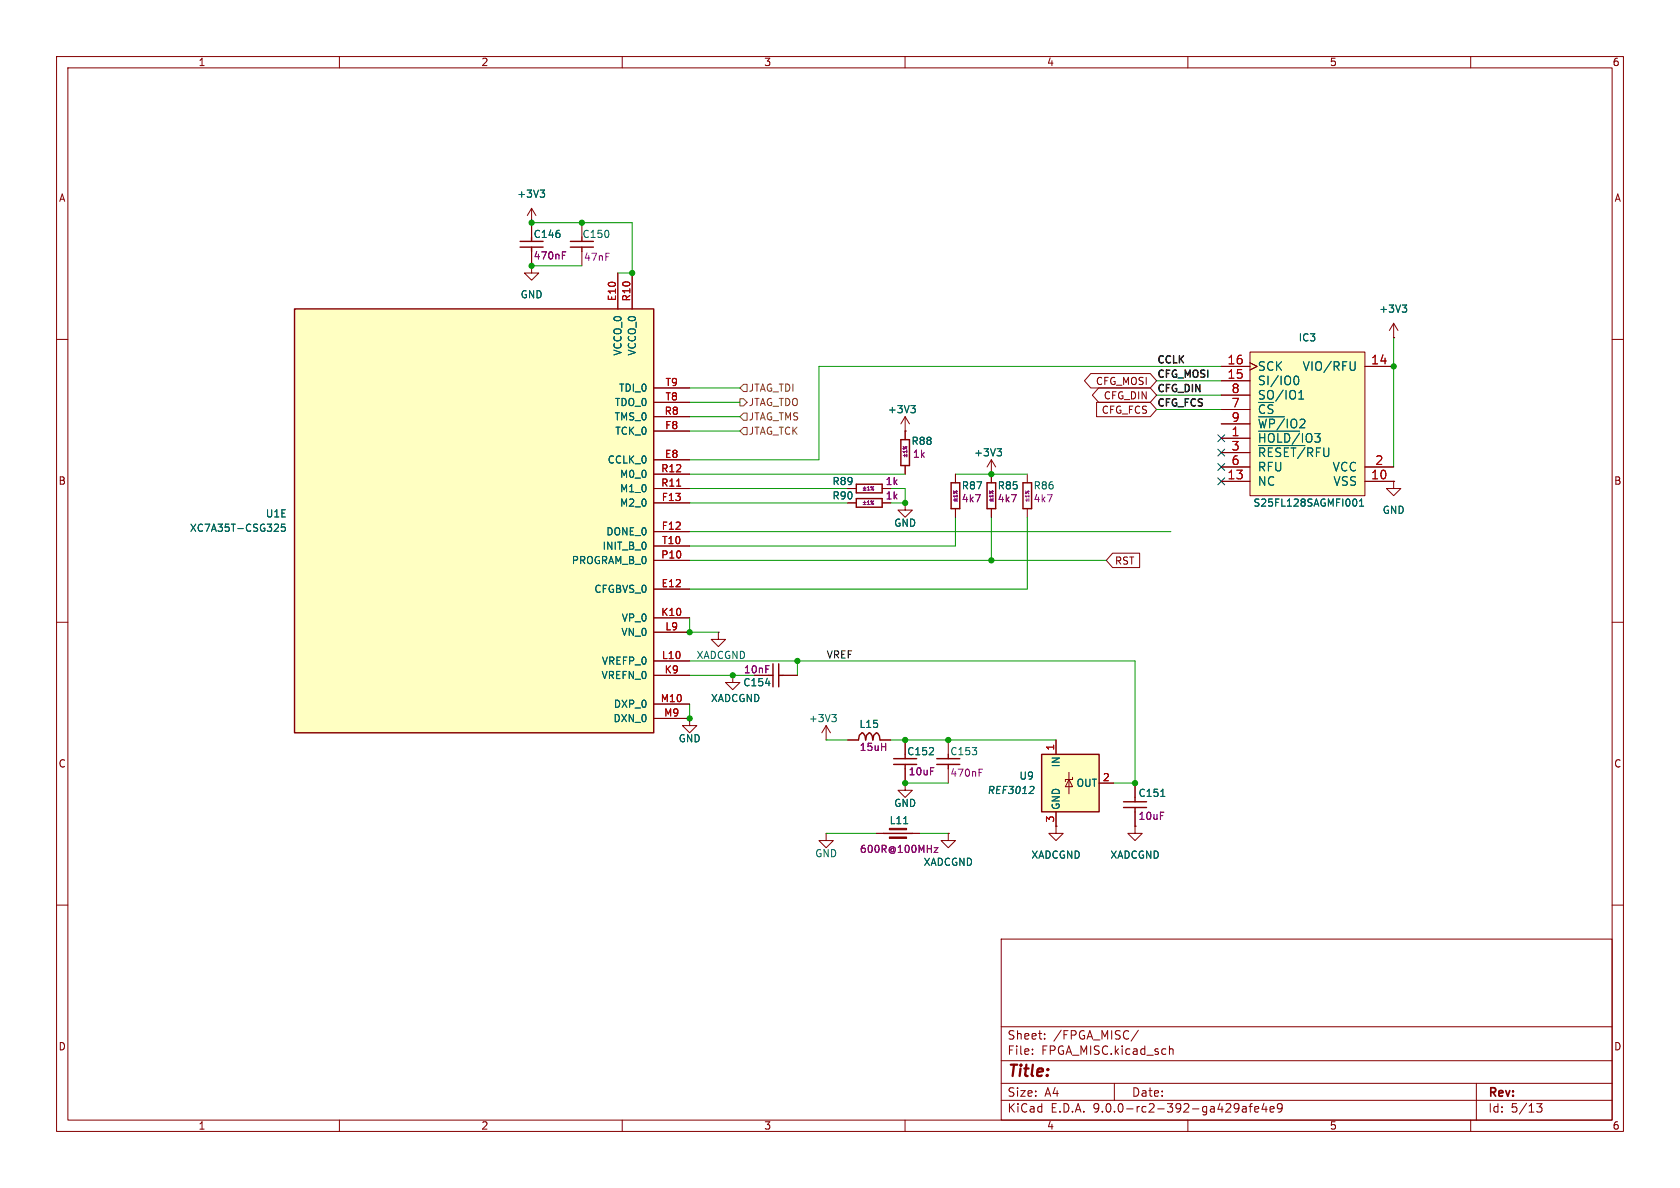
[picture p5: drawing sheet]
<svg xmlns="http://www.w3.org/2000/svg" width="297mm" height="210mm" viewBox="0 0 297 210" stroke-linecap="round" stroke-linejoin="round" font-family="sans-serif">
<g fill="none" stroke="#840000" stroke-width=".18">
<path d="M10 10h277v190h-277zM12 12h273v186h-273zM60 10v2M110 10v2M160 10v2M210 10v2M260 10v2M10 60h2M285 60h2M149.9 86.4h1.5M156 86.4h1.5M10 110h2"/>
<path d="M285 110h2M146 130.8h.1M146 128.3l-.7 1.2M146 128.3l.8 1.2M146 128.3v2.5M149.9 130.8h1.9M155.6 130.8h1.9M160 138.4v1.3h1.3l-1.3 1.3-1.3-1.3h1.3M160 138.4h.1M146 147.3v1.3h1.3l-1.3 1.3-1.2-1.3h1.2M146 147.3h.1M154.9 147.3h1.3"/>
<path d="M161.3 147.3h1.3M10 160h2M177 166h108v32h-108zM285 160h2M60 198v2M110 198v2M160 198v2M177 194.5h108M177 191.5h108M177 187.5h108M177 181.5h108M182.5 186.3v.1"/>
<path d="M182.5 185.5v.1M184.7 183.6v.1M184.7 182.8v.1M197 191.5v3M201.2 182.1l-1.2 2M206.7 184.9v1.5M206.7 185.5l.3-.1 .3 .1 .1 .9M210 198v2M219.7 195.7h.5l.1 .9M220.3 196h-.5a.29 .29 0 0 0-.2 .3 .29 .29 0 0 0 .2 .3l.5-.1M220.8 195.6h.6M221.4 195.1l-.4 .2v1.3"/>
<path d="M221.8 196.1l.7-.1v-.3l-.5-.1-.2 .2 .1 .7h.6M223.5 195l-.4 1.1h.9M223.8 195.6v1M224.5 196.1l.7-.1v-.3l-.5-.1-.2 .2 .1 .7h.6M226.7 195.7l-.3 .3h-.3l-.3-.3 .2-.5 .4-.1 .2 .1a.99 .99 0 0 1-.4 1.4h-.2M260 198v2M261 191.5v6.5M271.7 195.1h.9l-.5 .6 .4 .1v.7l-.2 .1-.6-.1"/>
</g>
<path d="M151.4 85.6h4.6v1.5h-4.6zM151.8 130.8l.1-.8 .5-.5 .2 .1 .3 .5 .1 .7 .2-.8 .5-.5 .2 .1 .3 .5 .1 .7 .2-.8 .4-.5 .3 .1 .3 .5 .1 .7M156.2 147.3h5.1" fill="none" stroke="#840000" stroke-width=".25"/>
<g fill="#840000" stroke="#840000" stroke-width=".18">
<path d="M157.2 146.4h3.1v.3h-3.1z"/>
<path d="M157.2 148h3.1v.2h-3.1z"/>
</g>
<path d="M147.1 126.3h.7l-.4 .5M147.6 126.8l.2 .2v.3l-.2 .3M159.8 145.6h.7" fill="none" stroke="#006464" stroke-width=".18"/>
<g fill="none" stroke="#840084" stroke-width=".18">
<path d="M152.6 86.3h.5M152.6 86.6h.5M152.8 86v.5M153.4 86.6h.3M153.4 86.2l.1-.2v.6M154.5 86l-.5 .6M165.1 149.8h.7l-.7 .9h.7"/>
<circle cx="154.1" cy="86.1" r=".09"/>
<circle cx="154.4" cy="86.6" r=".09"/>
</g>
<path d="M221 62.2h20.3v25.4h-20.3z" fill="#ffffc2"/>
<g fill="none" stroke="#840000" stroke-width=".18">
<path d="M94 39.4h.1M94 36.8l-.8 1.3M94 36.8l.7 1.3M94 36.8v5.1M102.9 39.4v2.5M94 44.5v2.5M102.9 44.5v2.5M246.4 59.7h.1M246.4 57.2l-.8 1.2M246.4 57.2l.7 1.2M246.4 57.2v2.5M160 76.2h.1"/>
<path d="M160 73.7v4M160 73.7l-.7 1.2M160 73.7l.8 1.2M215.9 64.8h5.1M215.9 67.3h5.1M215.9 69.9h5.1M215.9 72.4h5.1M215.9 74.9h5.1M215.9 77.5h5.1M221 62.2h20.3v25.4h-20.3zM221 64.1l1.2 .7-1.2 .6M241.3 64.8h5.1"/>
<path d="M149.9 88.9h1.5M156 88.9h1.5M160 88.9v1.3h1.3l-1.3 1.2-1.3-1.2h1.3M160 88.9h.1M160 82.3v1.5M168.9 83.8v1.5M168.9 89.9v1.5M175.3 83.8h.1M175.3 81.3v4M175.3 89.9v1.5M175.3 81.3l-.8 1.3M175.3 81.3l.7 1.3"/>
<path d="M181.6 83.8v1.5M181.6 89.9v1.5M215.9 80h5.1M215.9 82.6h5.1M215.9 85.1h5.1M241.3 82.6h5.1M241.3 85.1h5.1M246.4 85.1v1.3h1.2l-1.2 1.2-1.3-1.2h1.3M246.4 85.1h.1M127 111.8v1.2h1.3l-1.3 1.3-1.3-1.3h1.3M127 111.8h.1M129.5 119.4v1.3h1.3l-1.3 1.2-1.2-1.2h1.2"/>
<path d="M129.5 119.4h.1M138.4 119.4h2.6M121.9 127v1.3h1.3l-1.3 1.2-1.3-1.2h1.3M121.9 127h.1M160 130.8v2.6M160 135.9v2.5M167.6 130.8v2.6M167.6 135.9v2.5M167.6 147.3v1.3h1.3l-1.3 1.3-1.2-1.3h1.2M167.6 147.3h.1M186.7 146.1v1.2h1.3l-1.3 1.3-1.3-1.3h1.3M186.7 146.1h.1"/>
</g>
<g fill="none" stroke="#006464" stroke-width=".18">
<path d="M95.5 33.6h.8l-.4 .5M96 34.1l.3 .2v.3l-.3 .3M247.9 53.9h.8l-.4 .5M248.4 54.4l.3 .2v.3l-.3 .3M161 71.7h.8l-.4 .5M161.6 72.2l.2 .2v.3l-.2 .3M176.3 79.3h.8l-.5 .5M176.8 79.8l.3 .2v.3l-.3 .3M222.5 73.7h4.6M222.5 76.2h7.2M222.5 78.8h8.2M228.9 66.6l.2-.1a.83 .83 0 0 1 .6 .6 .83 .83 0 0 1-.3 .8l-.3 .1-.2-.1"/>
<path d="M229.6 70.5h.9M229.6 69.5l.4-.5v1.5M239.6 63.9v1.3l-.3 .3M239.6 88.2a.79 .79 0 0 1 0 1.3M240.3 89.5h.8M240.3 88.6l.4-.4v1.3M135.3 120.8h.8"/>
</g>
<g fill="none" stroke="#840000" stroke-width=".25">
<path d="M91.9 43.7h4.1M91.9 42.7h4.1M94 43.7v.8M100.8 43.7h4.1M100.8 42.7h4.1M102.9 43.7v.8M159.3 77.7h1.5v4.6h-1.5zM151.4 88.1h4.6v1.6h-4.6zM168.1 85.3h1.6v4.6h-1.6zM174.5 85.3h1.5v4.6h-1.5zM180.8 85.3h1.6v4.6h-1.6zM135.9 119.4h.8"/>
<path d="M136.7 117.3v4.1M137.7 119.4h.7M137.7 117.3v4.1M158 135.1h4.1M158 134.1h4.1M160 135.1v.8M165.6 135.1h4.1M165.6 134.1h4.1M167.6 135.1v.8"/>
</g>
<g fill="none" stroke="#840084" stroke-width=".18">
<path d="M99.4 45.1h.4M99.4 44.5h.6M159.7 78.9l.6 .5M160.3 79.6v.4M160.3 79.8h-.6l.2 .2M152.6 88.8h.5M152.6 89.2h.5M152.8 88.6v.5M153.4 89.2h.3M153.4 88.7l.1-.1v.6M154.5 88.6l-.5 .6M159.7 80.5h.5"/>
<path d="M159.9 80.3v.5M160.3 80.3v.5M168.6 86.8l.6 .5M168.6 88.4h.5M168.8 88.2v.4M169.2 87.5v.4M169.2 88.2v.4M169.2 87.7h-.6l.1 .2M174.9 86.8l.6 .5M174.9 88.4h.5M175.2 88.2v.4M175.5 87.7h-.6l.2 .2"/>
<path d="M175.5 87.5v.4M175.5 88.2v.4M181.3 86.8l.6 .5M181.3 88.4h.5M181.5 88.2v.4M181.9 87.7h-.6l.1 .2M181.9 87.5v.4M181.9 88.2v.4M173.1 136.6h.4M173.1 136h.6"/>
<circle cx="159.8" cy="79.3" r=".09"/>
<circle cx="160.2" cy="79" r=".09"/>
<circle cx="154.1" cy="88.6" r=".09"/>
<circle cx="154.4" cy="89.1" r=".09"/>
<circle cx="168.7" cy="87.2" r=".09"/>
<circle cx="169.1" cy="86.9" r=".09"/>
<circle cx="175" cy="87.2" r=".09"/>
<circle cx="175.5" cy="86.9" r=".09"/>
<circle cx="181.4" cy="87.2" r=".09"/>
<circle cx="181.8" cy="86.9" r=".09"/>
</g>
<path d="M52.1 54.6h63.5v74.9h-63.5z" fill="#ffffc2"/>
<path d="M52.1 54.6h63.5v74.9h-63.5zM198.6 142.7h4.1M198.6 141.7h4.1M200.7 141v.7M200.7 142.7v.8" fill="none" stroke="#840000" stroke-width=".25"/>
<g fill="none" stroke="#840000" stroke-width=".18">
<path d="M94 47v1.3h1.2l-1.2 1.2-1.3-1.2h1.3M94 47h.1M109.2 48.3v6.3M111.8 48.3v6.3M115.6 68.6h6.3M115.6 71.1h6.3M115.6 73.7h6.3M115.6 76.2h6.3M115.6 81.3h6.3M115.6 83.8h6.3M115.6 86.4h6.3M115.6 88.9h6.3"/>
<path d="M115.6 94h6.3M115.6 96.5h6.3M115.6 99.1h6.3M115.6 104.1h6.3M115.6 109.2h6.3M115.6 111.8h6.3M115.6 116.8h6.3M115.6 119.4h6.3M115.6 124.5h6.3M115.6 127h6.3M200.7 138.4v2.6M200.7 146.1v1.2h1.2l-1.2 1.3-1.3-1.3h1.3"/>
<path d="M200.7 146.1h.1M200.7 143.5v2.6"/>
</g>
<path d="M119.6 85.9h.7" fill="none" stroke="#a90000" stroke-width=".18"/>
<path d="M49 92.7l.2 .2v.3l-.7 .7h.7M50.4 92.7h-.6l-.1 .6 .2-.2 .4 .1 .1 .2v.4l-.2 .1-.5-.1M205.2 140.8h.7" fill="none" stroke="#006464" stroke-width=".18"/>
<path d="M184.1 133.4h10.2v10.1h-10.2z" fill="#ffffc2"/>
<path d="M184.1 133.4h10.2v10.1h-10.2z" fill="none" stroke="#840000" stroke-width=".25"/>
<g fill="none" stroke="#840000" stroke-width=".18">
<path d="M94 39.4h.1M94 39.4v2.5M94 47h.1M94 44.5v2.5M109.2 48.3v6.3M111.8 48.3v6.3M246.4 59.7h.1M115.6 68.6h6.3M115.6 71.1h6.3M115.6 73.7h6.3M115.6 76.2h6.3M160 76.2h.1"/>
<path d="M160 76.2v1.5M192.8 66h10.6l1.1 1.3-1.1 1.3h-10.6l-1.1-1.3zM193.9 71.1h9.5l1.1 1.3-1.1 1.3h-9.5zM194.2 68.6h9.2l1.1 1.3-1.1 1.2h-9.2l-1.1-1.2zM215.9 64.8h5.1M215.9 67.3h5.1M215.9 69.9h5.1M215.9 72.4h5.1M215.9 74.9h5.1M215.9 77.5h5.1M221 64.1l1.2 .7-1.2 .6M241.3 64.8h5.1"/>
<path d="M115.6 88.9h6.3M115.6 86.4h6.3M115.6 81.3h6.3M115.6 83.8h6.3M115.6 94h6.3M115.6 96.5h6.3M115.6 99.1h6.3M149.9 88.9h1.5M149.9 86.4h1.5M156 88.9h1.5M156 86.4h1.5M160 88.9h.1"/>
<path d="M160 82.3v1.5M168.9 83.8v1.5M168.9 89.9v1.5M175.3 83.8h.1M175.3 83.8v1.5M175.3 89.9v1.5M196.7 97.8h4.8v2.5h-4.8l-1.1-1.2zM215.9 80h5.1M215.9 82.6h5.1M215.9 85.1h5.1M241.3 82.6h5.1M241.3 85.1h5.1"/>
<path d="M246.4 85.1h.1M115.6 119.4h6.3M115.6 104.1h6.3M115.6 109.2h6.3M115.6 111.8h6.3M115.6 116.8h6.3M129.5 119.4h.1M138.4 119.4h2.6M115.6 124.5h6.3M115.6 127h6.3M121.9 127h.1M149.9 130.8h1.9"/>
<path d="M155.6 130.8h1.9M160 138.4h.1M160 130.8v2.6M160 135.9v2.5M186.7 130.8v2.6M189 137.8l.6 1.3h-1.3zM189 136.5v3.8M189.6 137.4v.4h-1.3v.4M194.3 138.4h2.5M200.7 138.4v2.6M154.9 147.3h1.3M161.3 147.3h1.3"/>
<path d="M167.6 147.3h.1M186.7 146.1h.1M186.7 143.5v2.6M200.7 146.1h.1M200.7 143.5v2.6"/>
</g>
<g fill="none" stroke="#006464" stroke-width=".18">
<path d="M95.5 33.6h.8l-.4 .5M96 34.1l.3 .2v.3l-.3 .3M247.9 53.9h.8l-.4 .5M248.4 54.4l.3 .2v.3l-.3 .3M161 71.7h.8l-.4 .5M161.6 72.2l.2 .2v.3l-.2 .3M176.3 79.3h.8l-.5 .5M176.8 79.8l.3 .2v.3l-.3 .3M222.5 73.7h4.6M222.5 76.2h7.2M222.5 78.8h8.2M228.9 66.6l.2-.1a.83 .83 0 0 1 .6 .6 .83 .83 0 0 1-.3 .8l-.3 .1-.2-.1"/>
<path d="M229.6 70.5h.9M229.6 69.5l.4-.5v1.5M239.6 63.9v1.3l-.3 .3M49 92.7l.2 .2v.3l-.7 .7h.7M50.4 92.7h-.6l-.1 .6 .2-.2 .4 .1 .1 .2v.4l-.2 .1-.5-.1M239.6 88.2a.79 .79 0 0 1 0 1.3M240.3 89.5h.8M240.3 88.6l.4-.4v1.3M135.3 120.8h.8M182.3 139l.4 .1 .1 .3-.9 .9h.8M159.8 145.6h.7M205.2 140.8h.7"/>
</g>
<path d="M130.8 70.5h.6l.7 .6-.7 .7h-.6zM131.4 75.6h.7v1.2h-.7l-.6-.6zM131.4 67.9h.7v1.3h-.7l-.6-.6zM131.4 73h.7v1.3h-.7l-.6-.6z" fill="none" stroke="#725600" stroke-width=".18"/>
<g fill="none" stroke="#009600" stroke-width=".18">
<path d="M94 39.4h17.8v8.9h-2.6M94 47h8.9M246.4 59.7v22.9M121.9 76.2h8.9M121.9 71.1h8.9M121.9 73.7h8.9M121.9 68.6h8.9M204.5 67.3h11.4M204.5 69.9h11.4M204.5 72.4h11.4M215.9 64.8h-71.1v16.5h-22.9M121.9 83.8h38.1"/>
<path d="M121.9 86.4h28M121.9 99.1h73.7M121.9 88.9h28M121.9 94h85.1M157.5 86.4h2.5v2.5h-2.5M168.9 83.8h12.7M168.9 91.4v5.1h-47M175.3 91.4v7.7M181.6 91.4v12.7h-59.7M121.9 109.2v2.6h5.1M121.9 116.8h78.8v21.6h-3.9M121.9 119.4h11.4"/>
<path d="M141 116.8v2.6M121.9 124.5v2.5M146 130.8h3.9M157.5 130.8h29.2M160 138.4h7.6M146 147.3h8.9M162.6 147.3h5"/>
</g>
<path d="M215.3 79.4l1.2 1.2M215.3 76.9l1.2 1.2M216.5 79.4l-1.2 1.2M216.5 76.9l-1.2 1.2M215.3 84.5l1.2 1.2M215.3 81.9l1.2 1.3M216.5 84.5l-1.2 1.2M216.5 81.9l-1.2 1.3" fill="none" stroke="#000084" stroke-width=".18"/>
<g fill="none" stroke="#840084" stroke-width=".18">
<path d="M99.4 45.1h.4M99.4 44.5h.6M159.7 78.9l.6 .5M160.3 79.6v.4M160.3 79.8h-.6l.2 .2M152.6 88.8h.5M152.6 89.2h.5M152.6 86.3h.5M152.6 86.6h.5M152.8 86v.5M152.8 88.6v.5M153.4 89.2h.3"/>
<path d="M153.4 86.2l.1-.2v.6M153.4 88.7l.1-.1v.6M153.4 86.6h.3M154.5 88.6l-.5 .6M154.5 86l-.5 .6M159.7 80.5h.5M159.9 80.3v.5M160.3 80.3v.5M168.6 86.8l.6 .5M168.6 88.4h.5M168.8 88.2v.4M169.2 87.5v.4"/>
<path d="M169.2 88.2v.4M169.2 87.7h-.6l.1 .2M174.9 86.8l.6 .5M174.9 88.4h.5M175.2 88.2v.4M175.5 87.7h-.6l.2 .2M175.5 87.5v.4M175.5 88.2v.4M165.1 149.8h.7l-.7 .9h.7"/>
<circle cx="159.8" cy="79.3" r=".09"/>
<circle cx="160.2" cy="79" r=".09"/>
<circle cx="154.1" cy="86.1" r=".09"/>
<circle cx="154.1" cy="88.6" r=".09"/>
<circle cx="154.4" cy="86.6" r=".09"/>
<circle cx="154.4" cy="89.1" r=".09"/>
<circle cx="168.7" cy="87.2" r=".09"/>
<circle cx="169.1" cy="86.9" r=".09"/>
<circle cx="175" cy="87.2" r=".09"/>
<circle cx="175.5" cy="86.9" r=".09"/>
</g>
<path d="M119.6 85.9h.7" fill="none" stroke="#a90000" stroke-width=".18"/>
<g fill="#009600" stroke="#009600" stroke-width=".18">
<circle cx="141" cy="116.8" r=".46"/>
<circle cx="167.6" cy="130.8" r=".46"/>
<circle cx="160" cy="130.8" r=".46"/>
<circle cx="121.9" cy="127" r=".46"/>
<circle cx="160" cy="138.4" r=".46"/>
<circle cx="160" cy="88.9" r=".46"/>
<circle cx="246.4" cy="64.8" r=".46"/>
<circle cx="102.9" cy="39.4" r=".46"/>
<circle cx="111.8" cy="48.3" r=".46"/>
<circle cx="121.9" cy="111.8" r=".46"/>
<circle cx="129.5" cy="119.4" r=".46"/>
<circle cx="94" cy="47" r=".46"/>
<circle cx="94" cy="39.4" r=".46"/>
<circle cx="200.7" cy="138.4" r=".46"/>
<circle cx="175.3" cy="83.8" r=".46"/>
<circle cx="175.3" cy="99.1" r=".46"/>
</g>
<text font-size="2.8" fill="#840000" x="178" y="190.9">Title:</text>
<g font-size="2.1" fill="#a90000">
<text x="216.9" y="64.5">16</text>
<text x="242.3" y="64.5">14</text>
<text x="216.9" y="67.1">15</text>
<text x="217.6" y="69.6">8</text>
<text x="217.6" y="72.1">7</text>
<text x="217.6" y="74.7">9</text>
<text x="217.6" y="77.2">1</text>
<text x="217.6" y="79.8">3</text>
<text x="217.6" y="82.3">6</text>
<text x="243" y="82.3">2</text>
<text x="216.9" y="84.8">13</text>
<text x="242.3" y="84.8">10</text>
</g>
<g font-size="2.1" fill="#006464">
<text x="222.2" y="65.8">SCK</text>
<text x="230.2" y="65.8">VIO/RFU</text>
<text x="222.2" y="68.3">SI/IO0</text>
<text x="222.2" y="70.8">SO/IO1</text>
<text x="222.2" y="73.4">~{CS}</text>
<text x="222.2" y="75.9">~{WP/}IO2</text>
<text x="222.2" y="78.5">~{HOLD/}IO3</text>
<text x="222.2" y="81">~{RESET/}RFU</text>
<text x="222.2" y="83.5">RFU</text>
<text x="235.5" y="83.5">VCC</text>
<text x="222.2" y="86.1">NC</text>
<text x="235.7" y="86.1">VSS</text>
</g>
<g font-size="2.1" fill="#840000">
<text x="178" y="184">Sheet:</text>
<text x="186.2" y="184">/FPGA_MISC/</text>
<text x="178" y="186.7">File:</text>
<text x="184.1" y="186.7">FPGA_MISC.kicad_sch</text>
<text x="178" y="196.9">KiCad</text>
<text x="178" y="194.1">Size:</text>
<text x="184.7" y="194.1">A4</text>
<text x="185.7" y="196.9">E.D.A.</text>
<text x="193.3" y="196.9">9.0.0-rc2-392-ga429afe4e9</text>
<text x="200" y="194.1">Date:</text>
<text x="263" y="194.3">Rev:</text>
<text x="263" y="196.9">Id:</text>
<text x="267.1" y="196.9">5/13</text>
</g>
<g font-size="1.8" fill="#840000">
<text x="35" y="11.9">1</text>
<text x="85" y="11.9">2</text>
<text x="135" y="11.9">3</text>
<text x="185" y="11.9">4</text>
<text x="235" y="11.9">5</text>
<text x="285" y="11.9">6</text>
<text x="10.3" y="35.9">A</text>
<text x="285.3" y="35.9">A</text>
<text x="193.6" y="68.3">CFG_MOSI</text>
<text x="195" y="70.8">CFG_DIN</text>
<text x="194.7" y="73.4">CFG_FCS</text>
<text x="10.3" y="85.9">B</text>
<text x="285.3" y="85.9">B</text>
<text x="197" y="100">RST</text>
<text x="131.4" y="119.2">10nF</text>
<text x="10.3" y="135.9">C</text>
<text x="285.3" y="135.9">C</text>
<text x="10.3" y="185.9">D</text>
<text x="285.3" y="185.9">D</text>
<text x="35" y="199.9">1</text>
<text x="85" y="199.9">2</text>
<text x="135" y="199.9">3</text>
<text x="185" y="199.9">4</text>
<text x="235" y="199.9">5</text>
<text x="285" y="199.9">6</text>
</g>
<g font-size="1.8" fill="#006464">
<text x="91.3" y="35.2">+3V3</text>
<text x="94.2" y="42.3">C146</text>
<text x="102.9" y="42.3">C150</text>
<text x="91.9" y="52.9">GND</text>
<text x="243.7" y="55.5">+3V3</text>
<text x="110.1" y="63" transform="rotate(-90 110.1 63)">VCCO_0</text>
<text x="112.6" y="63" transform="rotate(-90 112.6 63)">VCCO_0</text>
<text x="229.5" y="60.6">IC3</text>
<text x="108.6" y="72">TDO_0</text>
<text x="109.3" y="69.4">TDI_0</text>
<text x="108.5" y="74.5">TMS_0</text>
<text x="108.7" y="77.1">TCK_0</text>
<text x="156.9" y="73.3">+3V3</text>
<text x="107.3" y="82.1">CCLK_0</text>
<text x="161" y="78.8">R88</text>
<text x="172.1" y="80.9">+3V3</text>
<text x="109.5" y="84.7">M0_0</text>
<text x="109.5" y="87.2">M1_0</text>
<text x="109.5" y="89.8">M2_0</text>
<text x="147.1" y="86">R89</text>
<text x="147.1" y="88.5">R90</text>
<text x="169.9" y="86.7">R87</text>
<text x="176.3" y="86.7">R85</text>
<text x="182.6" y="86.7">R86</text>
<text x="221.5" y="89.8">S25FL128SAGMFI001</text>
<text x="33.5" y="94.2">XC7A35T-CSG325</text>
<text x="46.9" y="91.7">U1E</text>
<text x="107.1" y="94.8">DONE_0</text>
<text x="158" y="93.3">GND</text>
<text x="244.3" y="91">GND</text>
<text x="101" y="99.9">PROGRAM_B_0</text>
<text x="106.4" y="97.4">INIT_B_0</text>
<text x="105" y="105">CFGBVS_0</text>
<text x="109.8" y="112.6">VN_0</text>
<text x="109.8" y="110.1">VP_0</text>
<text x="106.3" y="117.7">VREFP_0</text>
<text x="123.1" y="116.7">XADCGND</text>
<text x="106.2" y="120.2">VREFN_0</text>
<text x="108.4" y="125.3">DXP_0</text>
<text x="125.6" y="124.3">XADCGND</text>
<text x="131.3" y="121.5">C154</text>
<text x="108.4" y="127.9">DXN_0</text>
<text x="119.9" y="131.4">GND</text>
<text x="142.9" y="127.9">+3V3</text>
<text x="151.8" y="128.9">L15</text>
<text x="160.3" y="133.7">C152</text>
<text x="167.9" y="133.7">C153</text>
<text x="187.6" y="135.7" transform="rotate(-90 187.6 135.7)">IN</text>
<text x="158" y="142.8">GND</text>
<text x="174.5" y="140.6">REF3012</text>
<text x="180.1" y="138">U9</text>
<text x="187.6" y="143.3" transform="rotate(-90 187.6 143.3)">GND</text>
<text x="190.2" y="139.3">OUT</text>
<text x="201.2" y="141.1">C151</text>
<text x="157.2" y="145.9">L11</text>
<text x="144" y="151.7">GND</text>
<text x="163.2" y="153.3">XADCGND</text>
<text x="182.2" y="152">XADCGND</text>
<text x="196.2" y="152">XADCGND</text>
</g>
<g font-size="1.8" fill="#840084">
<text x="94.2" y="46.1">470nF</text>
<text x="103.1" y="46.3">47nF</text>
<text x="161.3" y="81.1">1k</text>
<text x="156.5" y="86">1k</text>
<text x="156.5" y="88.5">1k</text>
<text x="169.9" y="89">4k7</text>
<text x="176.3" y="89">4k7</text>
<text x="182.6" y="89">4k7</text>
<text x="151.9" y="132.9">15uH</text>
<text x="160.5" y="137.3">10uF</text>
<text x="167.9" y="137.5">470nF</text>
<text x="201.2" y="145.1">10uF</text>
<text x="151.9" y="151">600R@100MHz</text>
</g>
<g font-size="1.8" fill="#a90000">
<text x="109" y="53.3" transform="rotate(-90 109 53.3)">E10</text>
<text x="111.5" y="53.4" transform="rotate(-90 111.5 53.4)">R10</text>
<text x="117.6" y="68.3">T9</text>
<text x="117.6" y="70.9">T8</text>
<text x="117.4" y="73.4">R8</text>
<text x="117.5" y="75.9">F8</text>
<text x="116.8" y="83.6">R12</text>
<text x="117.5" y="81">E8</text>
<text x="116.8" y="86.1">R11</text>
<text x="116.9" y="88.6">F13</text>
<text x="116.9" y="93.7">F12</text>
<text x="116.8" y="98.8">P10</text>
<text x="117" y="96.3">T10</text>
<text x="116.9" y="103.9">E12</text>
<text x="116.8" y="109">K10</text>
<text x="117.5" y="111.5">L9</text>
<text x="116.9" y="116.6">L10</text>
<text x="117.4" y="119.1">K9</text>
<text x="116.7" y="124.2">M10</text>
<text x="117.3" y="126.7">M9</text>
<text x="186.4" y="132.8" transform="rotate(-90 186.4 132.8)">1</text>
<text x="194.9" y="138.2">2</text>
<text x="186.4" y="145.5" transform="rotate(-90 186.4 145.5)">3</text>
</g>
<g font-size="1.8" fill="#0f0f0f">
<text x="204.5" y="64.3">CCLK</text>
<text x="204.5" y="71.9">CFG_FCS</text>
<text x="204.5" y="69.4">CFG_DIN</text>
<text x="204.5" y="66.9">CFG_MOSI</text>
<text x="146" y="116.5">VREF</text>
</g>
<g font-size="1.8" fill="#725600">
<text x="132.3" y="69.4">JTAG_TDI</text>
<text x="132.3" y="72">JTAG_TDO</text>
<text x="132.3" y="77.1">JTAG_TCK</text>
<text x="132.3" y="74.5">JTAG_TMS</text>
</g>
</svg>
